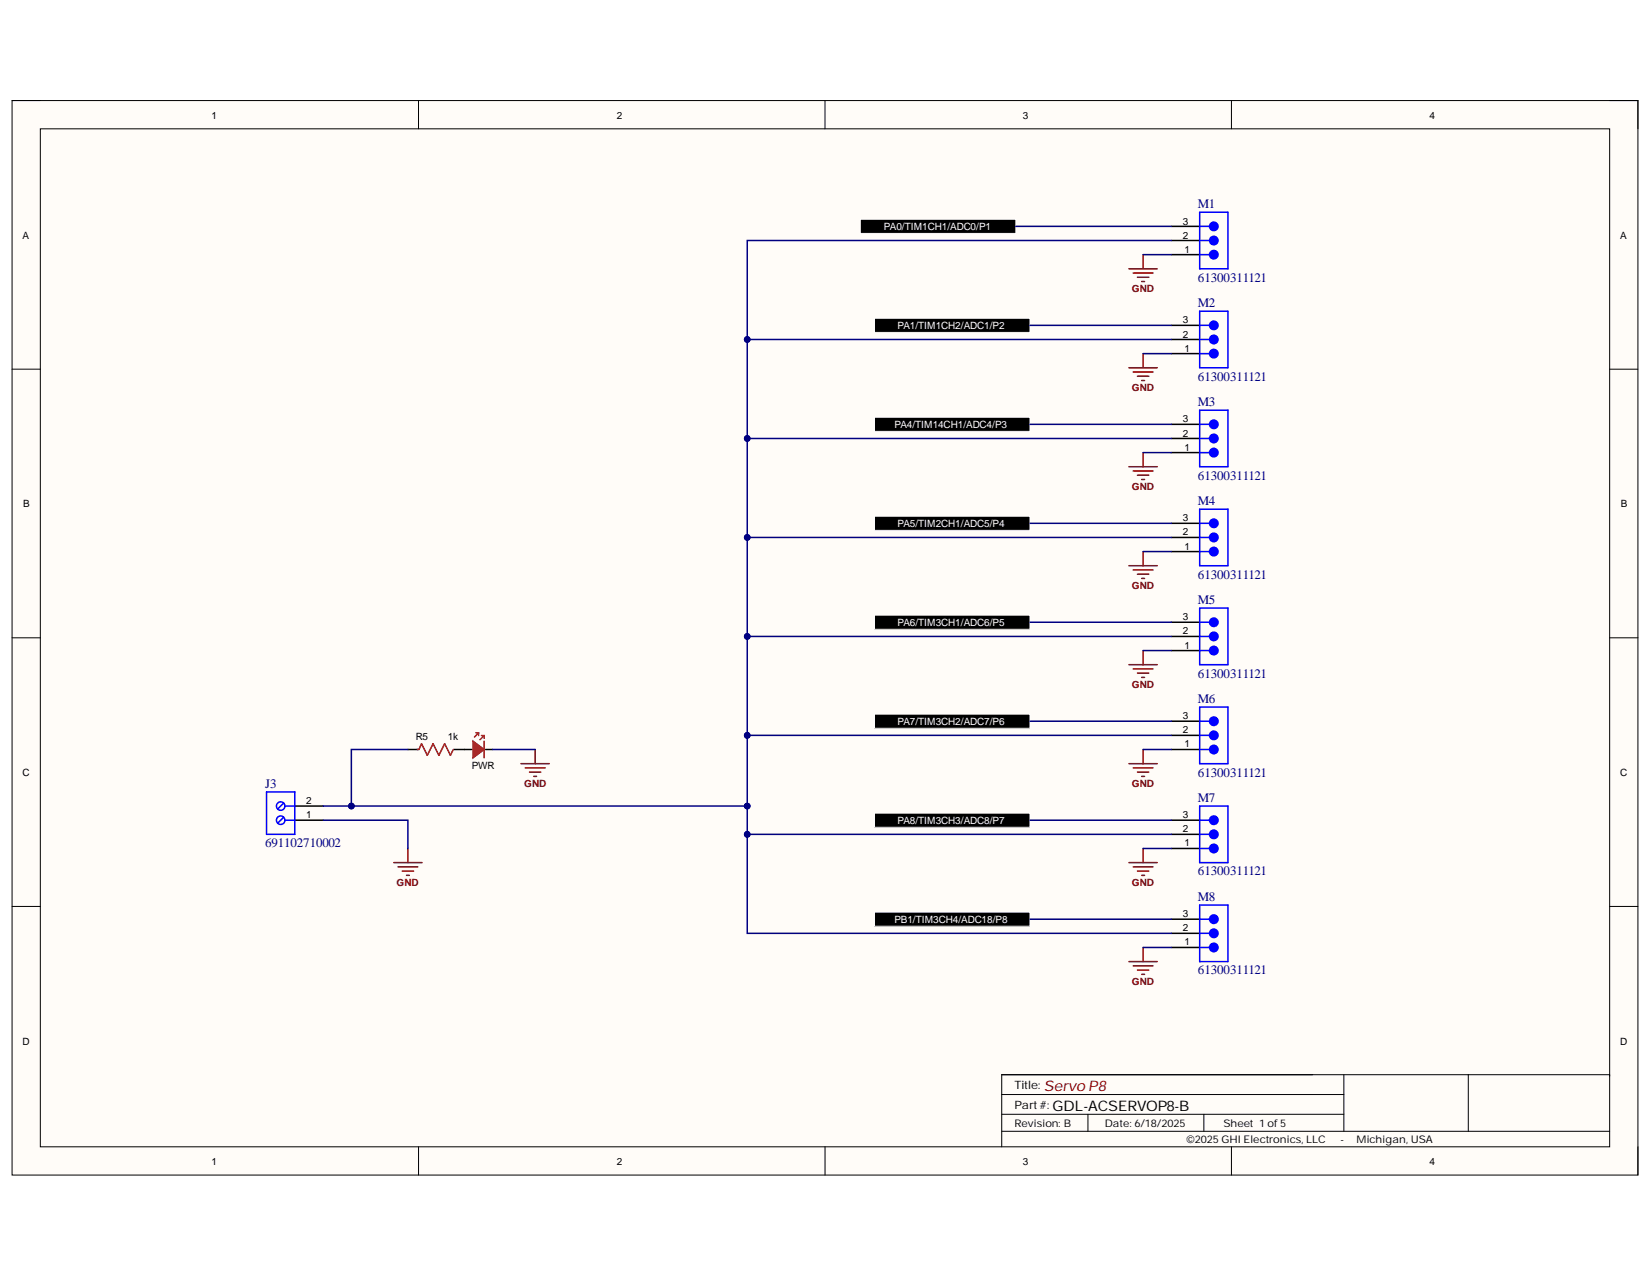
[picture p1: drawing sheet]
<svg xmlns="http://www.w3.org/2000/svg" width="279mm" height="216mm" viewBox="0 0 279 216" stroke-linecap="round" stroke-linejoin="round" font-family="sans-serif">
<path d="M2 17h275v181.7h-275z" fill-rule="evenodd" fill="#fffcf8"/>
<path d="M2 17h275v181.7h-275z" fill="none" stroke="#000" stroke-width=".17"/>
<path d="M6.8 21.8h265.4v172.1h-265.4z" fill-rule="evenodd" fill="#fffcf8"/>
<g fill="none" stroke="#000" stroke-width=".17">
<path d="M2 17h4.8M70.8 17v4.8M139.5 17v4.8M208.3 17v4.8M272.2 17h4.8v4.8M6.8 21.8h265.4v172.1h-265.4zM2 62.4h4.8M272.2 62.4h4.8M2 107.8h4.8M272.2 107.8h4.8M2 153.3h4.8M272.2 153.3h4.8"/>
<path d="M70.8 193.9v4.8M139.5 193.9v4.8M169.4 188.4h57.9M169.4 191.3h102.8M169.4 185.1h57.9M184 188.4v2.9M203.6 188.4v2.9M208.3 193.9v4.8M227.3 181.7v9.6M248.3 181.7v9.6M272.2 181.9v-.2h-102.8v12.2M277 193.9v4.8"/>
</g>
<path d="M190.9 45.5h4.8M191.7 46.2h3.3M192.4 46.9h1.9M193.1 47.6h.5M193.3 43.1v2.4M190.9 162.6h4.8M191.7 163.3h3.3M192.4 164h1.9M193.1 164.7h.5M193.3 160.2v2.4" fill="none" stroke="#800000" stroke-width=".25"/>
<path d="M198.1 40.7h4.8M198.1 43.1h4.8" fill="none" stroke="#000" stroke-width=".25"/>
<path d="M202.9 40.7h1.7" fill="none" stroke="#00f" stroke-width=".25"/>
<circle cx="205.3" cy="40.7" r=".72" fill="#00f"/>
<g fill="none" stroke="#00f" stroke-width=".25">
<path d="M202.9 38.3h1.7M202.9 43.1h1.7"/>
<circle cx="205.3" cy="40.7" r=".72"/>
</g>
<path d="M198.1 38.3h4.8" fill="none" stroke="#000" stroke-width=".25"/>
<circle cx="205.3" cy="38.3" r=".72" fill="#00f"/>
<g fill="none" stroke="#00f" stroke-width=".25">
<path d="M202.9 35.9h4.8v9.6h-4.8z"/>
<circle cx="205.3" cy="38.3" r=".72"/>
</g>
<circle cx="205.3" cy="43.1" r=".72" fill="#00f"/>
<g fill="none" stroke="#00f" stroke-width=".25">
<path d="M202.9 57.4h1.7"/>
<circle cx="205.3" cy="43.1" r=".72"/>
</g>
<path d="M198.1 57.4h4.8M198.1 59.8h4.8" fill="none" stroke="#000" stroke-width=".25"/>
<circle cx="205.3" cy="57.4" r=".72" fill="#00f"/>
<g fill="none" stroke="#00f" stroke-width=".25">
<path d="M202.9 59.8h1.7M202.9 55h1.7"/>
<circle cx="205.3" cy="57.4" r=".72"/>
</g>
<path d="M198.1 55h4.8" fill="none" stroke="#000" stroke-width=".25"/>
<circle cx="205.3" cy="55" r=".72" fill="#00f"/>
<g fill="none" stroke="#00f" stroke-width=".25">
<path d="M202.9 52.6h4.8v9.6h-4.8z"/>
<circle cx="205.3" cy="55" r=".72"/>
</g>
<circle cx="205.3" cy="59.8" r=".72" fill="#00f"/>
<g fill="none" stroke="#00f" stroke-width=".25">
<path d="M202.9 74.1h1.7"/>
<circle cx="205.3" cy="59.8" r=".72"/>
</g>
<path d="M198.1 74.1h4.8M198.1 76.5h4.8" fill="none" stroke="#000" stroke-width=".25"/>
<circle cx="205.3" cy="74.1" r=".72" fill="#00f"/>
<g fill="none" stroke="#00f" stroke-width=".25">
<path d="M202.9 76.5h1.7M202.9 71.7h1.7"/>
<circle cx="205.3" cy="74.1" r=".72"/>
</g>
<path d="M198.1 71.7h4.8" fill="none" stroke="#000" stroke-width=".25"/>
<circle cx="205.3" cy="71.7" r=".72" fill="#00f"/>
<g fill="none" stroke="#00f" stroke-width=".25">
<path d="M202.9 69.4h4.8v9.5h-4.8z"/>
<circle cx="205.3" cy="71.7" r=".72"/>
</g>
<circle cx="205.3" cy="76.5" r=".72" fill="#00f"/>
<g fill="none" stroke="#00f" stroke-width=".25">
<path d="M202.9 90.9h1.7"/>
<circle cx="205.3" cy="76.5" r=".72"/>
</g>
<path d="M198.1 90.9h4.8M198.1 93.3h4.8" fill="none" stroke="#000" stroke-width=".25"/>
<circle cx="205.3" cy="90.9" r=".72" fill="#00f"/>
<g fill="none" stroke="#00f" stroke-width=".25">
<path d="M202.9 93.3h1.7M202.9 88.5h1.7"/>
<circle cx="205.3" cy="90.9" r=".72"/>
</g>
<path d="M198.1 88.5h4.8" fill="none" stroke="#000" stroke-width=".25"/>
<circle cx="205.3" cy="88.5" r=".72" fill="#00f"/>
<g fill="none" stroke="#00f" stroke-width=".25">
<path d="M202.9 86.1h4.8v9.5h-4.8z"/>
<circle cx="205.3" cy="88.5" r=".72"/>
</g>
<circle cx="205.3" cy="93.3" r=".72" fill="#00f"/>
<g fill="none" stroke="#00f" stroke-width=".25">
<path d="M202.9 107.6h1.7"/>
<circle cx="205.3" cy="93.3" r=".72"/>
</g>
<path d="M198.1 107.6h4.8M198.1 110h4.8" fill="none" stroke="#000" stroke-width=".25"/>
<circle cx="205.3" cy="107.6" r=".72" fill="#00f"/>
<g fill="none" stroke="#00f" stroke-width=".25">
<path d="M202.9 110h1.7M202.9 105.2h1.7"/>
<circle cx="205.3" cy="107.6" r=".72"/>
</g>
<path d="M198.1 105.2h4.8" fill="none" stroke="#000" stroke-width=".25"/>
<circle cx="205.3" cy="105.2" r=".72" fill="#00f"/>
<g fill="none" stroke="#00f" stroke-width=".25">
<path d="M202.9 102.8h4.8v9.6h-4.8z"/>
<circle cx="205.3" cy="105.2" r=".72"/>
</g>
<circle cx="205.3" cy="110" r=".72" fill="#00f"/>
<g fill="none" stroke="#00f" stroke-width=".25">
<path d="M202.9 124.3h1.7"/>
<circle cx="205.3" cy="110" r=".72"/>
</g>
<path d="M198.1 124.3h4.8M198.1 126.7h4.8" fill="none" stroke="#000" stroke-width=".25"/>
<circle cx="205.3" cy="124.3" r=".72" fill="#00f"/>
<g fill="none" stroke="#00f" stroke-width=".25">
<path d="M202.9 126.7h1.7M202.9 121.9h1.7"/>
<circle cx="205.3" cy="124.3" r=".72"/>
</g>
<path d="M198.1 121.9h4.8" fill="none" stroke="#000" stroke-width=".25"/>
<circle cx="205.3" cy="121.9" r=".72" fill="#00f"/>
<g fill="none" stroke="#00f" stroke-width=".25">
<path d="M202.9 119.5h4.8v9.6h-4.8z"/>
<circle cx="205.3" cy="121.9" r=".72"/>
</g>
<circle cx="205.3" cy="126.7" r=".72" fill="#00f"/>
<g fill="none" stroke="#00f" stroke-width=".25">
<path d="M202.9 141.1h1.7"/>
<circle cx="205.3" cy="126.7" r=".72"/>
</g>
<path d="M198.1 141.1h4.8M198.1 143.5h4.8" fill="none" stroke="#000" stroke-width=".25"/>
<circle cx="205.3" cy="141.1" r=".72" fill="#00f"/>
<g fill="none" stroke="#00f" stroke-width=".25">
<path d="M202.9 138.7h1.7M202.9 143.5h1.7"/>
<circle cx="205.3" cy="141.1" r=".72"/>
</g>
<path d="M198.1 138.7h4.8" fill="none" stroke="#000" stroke-width=".25"/>
<circle cx="205.3" cy="138.7" r=".72" fill="#00f"/>
<g fill="none" stroke="#00f" stroke-width=".25">
<path d="M202.9 136.3h4.8v9.5h-4.8z"/>
<circle cx="205.3" cy="138.7" r=".72"/>
</g>
<circle cx="205.3" cy="143.5" r=".72" fill="#00f"/>
<g fill="none" stroke="#00f" stroke-width=".25">
<path d="M202.9 157.8h1.7"/>
<circle cx="205.3" cy="143.5" r=".72"/>
</g>
<path d="M198.1 157.8h4.8M198.1 160.2h4.8" fill="none" stroke="#000" stroke-width=".25"/>
<circle cx="205.3" cy="157.8" r=".72" fill="#00f"/>
<g fill="none" stroke="#00f" stroke-width=".25">
<path d="M202.9 155.4h1.7M202.9 160.2h1.7"/>
<circle cx="205.3" cy="157.8" r=".72"/>
</g>
<path d="M198.1 155.4h4.8" fill="none" stroke="#000" stroke-width=".25"/>
<circle cx="205.3" cy="155.4" r=".72" fill="#00f"/>
<g fill="none" stroke="#00f" stroke-width=".25">
<path d="M202.9 153h4.8v9.6h-4.8z"/>
<circle cx="205.3" cy="155.4" r=".72"/>
</g>
<circle cx="205.3" cy="160.2" r=".72" fill="#00f"/>
<g fill="none" stroke="#00f" stroke-width=".25">
<path d="M45.1 133.9h4.8v7.2h-4.8zM48 138.2l-1 1M48 135.8l-1 1M48.2 138.7h1.7M48.2 136.3h1.7"/>
<circle cx="47.5" cy="138.7" r=".72"/>
<circle cx="47.5" cy="136.3" r=".72"/>
<circle cx="205.3" cy="160.2" r=".72"/>
</g>
<g fill="none" stroke="#800000" stroke-width=".25">
<path d="M193.3 59.8v2.4M190.9 78.9h4.8M190.9 62.2h4.8M191.7 79.6h3.3M191.7 62.9h3.3M192.4 63.6h1.9M193.1 64.3h.5M193.3 76.5v2.4M190.9 95.6h4.8M191.7 96.4h3.3M192.4 97.1h1.9M192.4 80.3h1.9"/>
<path d="M193.1 97.8h.5M193.1 81.1h.5M193.3 93.3v2.3M190.9 112.4h4.8M191.7 113.1h3.3M192.4 113.8h1.9M193.1 114.5h.5M193.3 110v2.4M190.9 129.1h4.8M191.7 129.8h3.3M192.4 130.5h1.9M193.1 131.3h.5"/>
<path d="M193.3 126.7v2.4M66.6 145.8h4.8M67.3 146.6h3.4M68 147.3h1.9M68.8 148h.4M69 143.5v2.3M190.9 145.8h4.8M191.7 146.6h3.3M192.4 147.3h1.9M193.1 148h.5M193.3 143.5v2.3"/>
</g>
<path d="M49.9 138.7h4.7M49.9 136.3h4.7M78.6 126.7h1.2M82.1 126.7h1.2" fill="none" stroke="#000" stroke-width=".25"/>
<g fill="#000">
<path d="M145.5 37.1h26.3v2.4h-26.3z" fill-rule="evenodd"/>
<path d="M147.9 53.8h26.3v2.4h-26.3z" fill-rule="evenodd"/>
<path d="M147.9 70.5h26.3v2.4h-26.3z" fill-rule="evenodd"/>
<path d="M147.9 87.3h26.3v2.4h-26.3z" fill-rule="evenodd"/>
<path d="M147.9 104h26.3v2.4h-26.3z" fill-rule="evenodd"/>
<path d="M147.9 120.7h26.3v2.4h-26.3z" fill-rule="evenodd"/>
<path d="M147.9 137.5h26.3v2.4h-26.3z" fill-rule="evenodd"/>
</g>
<path d="M145.5 37.1h26.3v2.4h-26.3zM147.9 53.8h26.3v2.4h-26.3zM147.9 70.5h26.3v2.4h-26.3zM147.9 87.3h26.3v2.4h-26.3zM147.9 104h26.3v2.4h-26.3zM147.9 120.7h26.3v2.4h-26.3zM147.9 137.5h26.3v2.4h-26.3z" fill="none" stroke="#fff" stroke-width=".17"/>
<path d="M81.4 124.4h.5v.4" fill="none" stroke="#f00" stroke-width=".25"/>
<path d="M80 125.3l1.9 1.4-1.9 1.4z" fill="#f00"/>
<path d="M80 125.3l1.9 1.4-1.9 1.4zM80.5 123.9h.4M80.9 123.9v.5M80.9 123.9l-.7 .7M81.9 125.3v2.8M81.9 124.4l-.7 .7" fill="none" stroke="#f00" stroke-width=".25"/>
<path d="M88.1 129.1h4.8M88.8 129.8h3.4M89.6 130.5h1.9M90.3 131.3h.4M90.5 126.7v2.4" fill="none" stroke="#800000" stroke-width=".25"/>
<path d="M69 126.7h1.7M76.8 126.7h1.8" fill="none" stroke="#000" stroke-width=".25"/>
<path d="M70.6 126.7h.3l.4-1 1 2 .9-2 1 2 1-2 1 2 .5-1" fill="none" stroke="#980000" stroke-width=".25"/>
<path d="M147.9 154.2h26.3v2.4h-26.3z" fill-rule="evenodd" fill="#000"/>
<path d="M147.9 154.2h26.3v2.4h-26.3z" fill="none" stroke="#fff" stroke-width=".17"/>
<g fill="none" stroke="#000080" stroke-width=".25">
<path d="M171.8 38.3h26.3M174.2 55h23.9M193.3 43.1h4.8M193.3 59.8h4.8M174.2 71.7h23.9M193.3 76.5h4.8M174.2 88.5h23.9M193.3 93.3h4.8M174.2 105.2h23.9M193.3 110h4.8M54.6 138.7h14.4v4.8M174.2 138.7h23.9"/>
<path d="M193.3 126.7h4.8M126.4 141.1h71.7M174.2 155.4h23.9M193.3 143.5h4.8M193.3 160.2h4.8"/>
</g>
<circle cx="126.4" cy="141.1" r=".48" fill="#000080"/>
<circle cx="126.4" cy="141.1" r=".48" fill="none" stroke="#000080" stroke-width=".17"/>
<path d="M126.4 124.3h71.7" fill="none" stroke="#000080" stroke-width=".25"/>
<circle cx="126.4" cy="124.3" r=".48" fill="#000080"/>
<circle cx="126.4" cy="124.3" r=".48" fill="none" stroke="#000080" stroke-width=".17"/>
<path d="M126.4 90.9h71.7" fill="none" stroke="#000080" stroke-width=".25"/>
<circle cx="126.4" cy="90.9" r=".48" fill="#000080"/>
<circle cx="126.4" cy="90.9" r=".48" fill="none" stroke="#000080" stroke-width=".17"/>
<path d="M126.4 107.6h71.7" fill="none" stroke="#000080" stroke-width=".25"/>
<circle cx="126.4" cy="107.6" r=".48" fill="#000080"/>
<circle cx="126.4" cy="107.6" r=".48" fill="none" stroke="#000080" stroke-width=".17"/>
<path d="M126.4 74.1h71.7" fill="none" stroke="#000080" stroke-width=".25"/>
<circle cx="126.4" cy="74.1" r=".48" fill="#000080"/>
<circle cx="126.4" cy="74.1" r=".48" fill="none" stroke="#000080" stroke-width=".17"/>
<path d="M126.4 57.4h71.7" fill="none" stroke="#000080" stroke-width=".25"/>
<circle cx="126.4" cy="57.4" r=".48" fill="#000080"/>
<circle cx="126.4" cy="57.4" r=".48" fill="none" stroke="#000080" stroke-width=".17"/>
<path d="M69 126.7h-9.6v9.6M83.3 126.7h7.2M174.2 121.9h23.9" fill="none" stroke="#000080" stroke-width=".25"/>
<circle cx="59.4" cy="136.3" r=".48" fill="#000080"/>
<circle cx="59.4" cy="136.3" r=".48" fill="none" stroke="#000080" stroke-width=".17"/>
<path d="M54.6 136.3h71.8" fill="none" stroke="#000080" stroke-width=".25"/>
<circle cx="126.4" cy="136.3" r=".48" fill="#000080"/>
<circle cx="126.4" cy="136.3" r=".48" fill="none" stroke="#000080" stroke-width=".17"/>
<circle cx="59.4" cy="136.3" r=".48" fill="#000080"/>
<circle cx="59.4" cy="136.3" r=".48" fill="none" stroke="#000080" stroke-width=".17"/>
<path d="M198.1 40.7h-71.7v117.1h71.7" fill="none" stroke="#000080" stroke-width=".25"/>
<circle cx="126.4" cy="57.4" r=".48" fill="#000080"/>
<circle cx="126.4" cy="57.4" r=".48" fill="none" stroke="#000080" stroke-width=".17"/>
<circle cx="126.4" cy="74.1" r=".48" fill="#000080"/>
<circle cx="126.4" cy="74.1" r=".48" fill="none" stroke="#000080" stroke-width=".17"/>
<circle cx="126.4" cy="90.9" r=".48" fill="#000080"/>
<circle cx="126.4" cy="90.9" r=".48" fill="none" stroke="#000080" stroke-width=".17"/>
<circle cx="126.4" cy="107.6" r=".48" fill="#000080"/>
<circle cx="126.4" cy="107.6" r=".48" fill="none" stroke="#000080" stroke-width=".17"/>
<circle cx="126.4" cy="124.3" r=".48" fill="#000080"/>
<circle cx="126.4" cy="124.3" r=".48" fill="none" stroke="#000080" stroke-width=".17"/>
<circle cx="126.4" cy="136.3" r=".48" fill="#000080"/>
<circle cx="126.4" cy="136.3" r=".48" fill="none" stroke="#000080" stroke-width=".17"/>
<circle cx="126.4" cy="141.1" r=".48" fill="#000080"/>
<circle cx="126.4" cy="141.1" r=".48" fill="none" stroke="#000080" stroke-width=".17"/>
<text font-size="2.5" fill="#800000" x="176.6" y="184.4">Servo P8</text>
<text font-size="2.5" x="178" y="187.8">GDL-ACSERVOP8-B</text>
<g font-size="2.2" fill="#000080">
<text x="202.6" y="35.2">M1</text>
<text x="202.6" y="47.6">61300311121</text>
<text x="202.6" y="51.9">M2</text>
<text x="202.6" y="64.4">61300311121</text>
<text x="202.6" y="68.7">M3</text>
<text x="202.6" y="81.1">61300311121</text>
<text x="202.6" y="85.4">M4</text>
<text x="202.6" y="97.9">61300311121</text>
<text x="202.6" y="102.2">M5</text>
<text x="202.6" y="114.6">61300311121</text>
<text x="202.6" y="118.9">M6</text>
<text x="202.6" y="131.3">61300311121</text>
<text x="44.8" y="133.2">J3</text>
<text x="202.6" y="135.6">M7</text>
<text x="44.8" y="143.3">691102710002</text>
<text x="202.6" y="148">61300311121</text>
<text x="202.6" y="152.3">M8</text>
<text x="202.6" y="164.8">61300311121</text>
</g>
<g font-size="1.9">
<text x="171.6" y="184.1">Title:</text>
<text x="171.6" y="187.5">Part#:</text>
</g>
<g font-size="1.8">
<text x="171.6" y="190.5">Revision: B</text>
<text x="186.9" y="190.5">Date: 6/18/2025</text>
<text x="206.9" y="190.5">Sheet 1 of5</text>
<text x="200.7" y="193.3">©2025 GHI Electronics, LLC</text>
<text x="226.7" y="193.3">-</text>
<text x="229.4" y="193.3">Michigan, USA</text>
</g>
<g font-size="1.7">
<text x="35.8" y="20">1</text>
<text x="104.3" y="20">2</text>
<text x="173" y="20">3</text>
<text x="241.8" y="20">4</text>
<text x="3.8" y="40.3">A</text>
<text x="200.1" y="40.3">2</text>
<text x="200.1" y="38">3</text>
<text x="274" y="40.3">A</text>
<text x="200.3" y="42.7">1</text>
<text x="200.1" y="57.1">2</text>
<text x="200.1" y="54.6">3</text>
<text x="200.3" y="59.5">1</text>
<text x="200.1" y="71.4">3</text>
<text x="200.1" y="73.8">2</text>
<text x="200.3" y="76.2">1</text>
<text x="3.9" y="85.8">B</text>
<text x="200.1" y="88.1">3</text>
<text x="274.1" y="85.8">B</text>
<text x="200.1" y="90.5">2</text>
<text x="200.3" y="92.9">1</text>
<text x="200.1" y="107.2">2</text>
<text x="200.1" y="104.9">3</text>
<text x="200.3" y="109.7">1</text>
<text x="70.3" y="125.2">R5</text>
<text x="75.7" y="125.2">1k</text>
<text x="200.1" y="124">2</text>
<text x="200.1" y="121.6">3</text>
<text x="3.8" y="131.2">C</text>
<text x="79.8" y="130">PWR</text>
<text x="200.3" y="126.4">1</text>
<text x="274" y="131.2">C</text>
<text x="51.8" y="135.9">2</text>
<text x="51.8" y="138.4">1</text>
<text x="200.1" y="140.7">2</text>
<text x="200.1" y="138.4">3</text>
<text x="200.3" y="143.1">1</text>
<text x="200.1" y="155.1">3</text>
<text x="200.1" y="157.5">2</text>
<text x="200.3" y="159.8">1</text>
<text x="3.8" y="176.6">D</text>
<text x="274" y="176.6">D</text>
<text x="35.8" y="196.9">1</text>
<text x="104.3" y="196.9">2</text>
<text x="173" y="196.9">3</text>
<text x="241.8" y="196.9">4</text>
</g>
<g font-size="1.7" fill="#fff">
<text x="149.5" y="38.9">PA0/TIM1CH1/ADC0/P1</text>
<text x="151.8" y="55.7">PA1/TIM1CH2/ADC1/P2</text>
<text x="151.3" y="72.4">PA4/TIM14CH1/ADC4/P3</text>
<text x="151.8" y="89.1">PA5/TIM2CH1/ADC5/P4</text>
<text x="151.8" y="105.8">PA6/TIM3CH1/ADC6/P5</text>
<text x="151.8" y="122.6">PA7/TIM3CH2/ADC7/P6</text>
<text x="151.8" y="139.3">PA8/TIM3CH3/ADC8/P7</text>
<text x="151.3" y="156">PB1/TIM3CH4/ADC18/P8</text>
</g>
<g font-size="1.7" fill="#800000">
<text x="191.4" y="49.4">GND</text>
<text x="191.4" y="66.1">GND</text>
<text x="191.4" y="82.9">GND</text>
<text x="191.4" y="99.6">GND</text>
<text x="191.4" y="116.4">GND</text>
<text x="88.7" y="133.1">GND</text>
<text x="191.4" y="133.1">GND</text>
<text x="67.1" y="149.8">GND</text>
<text x="191.4" y="149.8">GND</text>
<text x="191.4" y="166.5">GND</text>
</g>
</svg>
